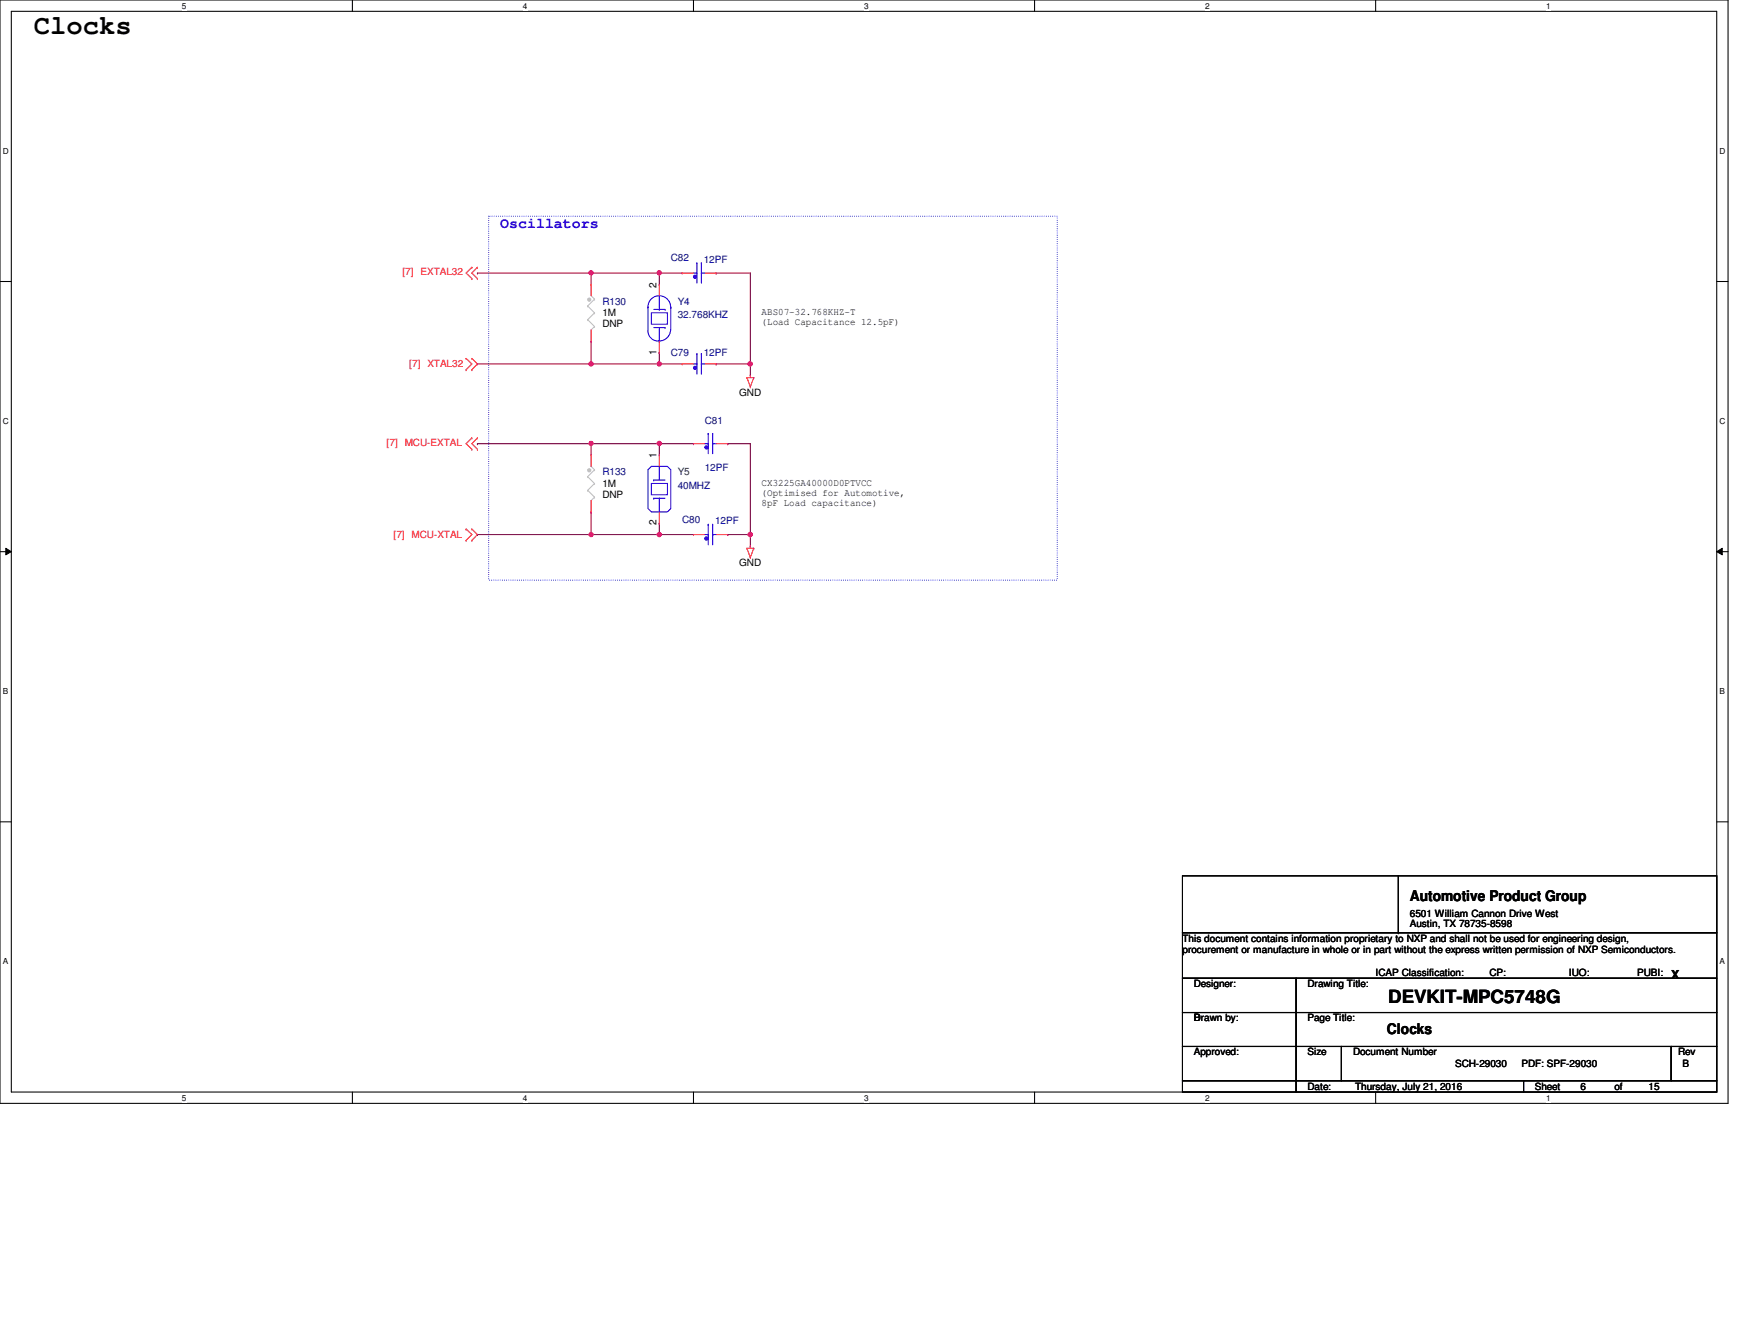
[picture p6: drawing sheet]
<svg xmlns="http://www.w3.org/2000/svg" width="279mm" height="216mm" viewBox="0 0 279 216" stroke-linecap="round" stroke-linejoin="round" font-family="sans-serif">
<path d="M0 0h278v177.4h-278zM1.8 1.8h274.3v173.8h-274.3z" fill="none" stroke="#000" stroke-width=".17"/>
<g fill="#fff">
<path d="M29.3 .2h.7v1.5h-.7z"/>
<path d="M29.3 175.8h.7v1.4h-.7z"/>
</g>
<path d="M56.7 0v1.8M56.7 175.6v1.8" fill="none" stroke="#000" stroke-width=".17"/>
<g fill="#fff">
<path d="M84.1 .2h.7v1.5h-.7z"/>
<path d="M84.1 175.8h.7v1.4h-.7z"/>
</g>
<path d="M111.5 0v1.8M111.5 175.6v1.8" fill="none" stroke="#000" stroke-width=".17"/>
<g fill="#fff">
<path d="M139 .2h.7v1.5h-.7z"/>
<path d="M139 175.8h.7v1.4h-.7z"/>
</g>
<path d="M166.4 0v1.8M166.4 175.6v1.8" fill="none" stroke="#000" stroke-width=".17"/>
<g fill="#fff">
<path d="M193.8 .2h.8v1.5h-.8z"/>
<path d="M193.8 175.8h.8v1.4h-.8z"/>
</g>
<path d="M221.3 0v1.8M221.3 175.6v1.8" fill="none" stroke="#000" stroke-width=".17"/>
<g fill="#fff">
<path d="M248.7 .2h.7v1.5h-.7z"/>
<path d="M248.7 175.8h.7v1.4h-.7z"/>
<path d="M.5 23.5h.9v1.5h-.9z"/>
<path d="M276.6 23.5h.9v1.5h-.9z"/>
<path d="M.5 67h.9v1.5h-.9z"/>
<path d="M276.6 67h.9v1.5h-.9z"/>
</g>
<path d="M0 45.3h1.8M276.1 45.3h1.9" fill="none" stroke="#000" stroke-width=".17"/>
<g fill="#fff">
<path d="M.5 110.4h.8v1.5h-.8z"/>
<path d="M276.6 110.4h.9v1.5h-.9z"/>
</g>
<path d="M0 88.7h1.8M276.1 88.7h1.9" fill="none" stroke="#000" stroke-width=".17"/>
<path d="M.9 88.1l.9 .6-.9 .5zM276.1 88.7l.9-.6v1.1z" fill="#000"/>
<path d="M.9 88.1l.9 .6-.9 .5zM276.1 88.7l.9-.6v1.1z" fill="none" stroke="#000" stroke-width=".16"/>
<g fill="#fff">
<path d="M.5 153.8h.8v1.5h-.8z"/>
<path d="M276.6 153.8h.9v1.5h-.9z"/>
</g>
<path d="M0 132.1h1.8M276.1 132.1h1.9" fill="none" stroke="#000" stroke-width=".17"/>
<path d="M78.6 34.8h91.5v58.5h-91.5z" fill="none" stroke="#00f" stroke-width=".17" stroke-dasharray="0 .3"/>
<path d="M95.1 43.9h.1M95.1 43.9v1.8M95.1 43.9h10.9" fill="none" stroke="#800040" stroke-width=".17"/>
<circle cx="106" cy="43.9" r=".34" fill="#f0f"/>
<circle cx="106" cy="43.9" r=".34" fill="none" stroke="#f0f" stroke-width=".17"/>
<circle cx="95.1" cy="43.9" r=".34" fill="#f0f"/>
<circle cx="95.1" cy="43.9" r=".34" fill="none" stroke="#f0f" stroke-width=".17"/>
<path d="M95.1 54.9h.1M95.1 58.5h.1M95.1 54.9v3.6M95.1 58.5h10.9" fill="none" stroke="#800040" stroke-width=".17"/>
<circle cx="106" cy="58.5" r=".34" fill="#f0f"/>
<circle cx="106" cy="58.5" r=".34" fill="none" stroke="#f0f" stroke-width=".17"/>
<circle cx="95.1" cy="58.5" r=".34" fill="#f0f"/>
<circle cx="95.1" cy="58.5" r=".34" fill="none" stroke="#f0f" stroke-width=".17"/>
<path d="M120.7 58.5h.1M120.7 43.9h.1M120.7 43.9v16.4" fill="none" stroke="#800040" stroke-width=".17"/>
<circle cx="120.7" cy="58.5" r=".36" fill="#f0f"/>
<circle cx="120.7" cy="58.5" r=".36" fill="none" stroke="#f0f" stroke-width=".17"/>
<path d="M106 56.7h.1M106 43.9h.1M106 43.9v1.8M106 56.7v1.8M115.2 43.9h.1M115.2 58.5h.1M115.2 43.9h5.5M115.2 58.5h5.5M76.8 71.3h.1M76.8 71.3h18.3M95.1 85.9h.1M95.1 85.9h10.9" fill="none" stroke="#800040" stroke-width=".17"/>
<circle cx="106" cy="85.9" r=".34" fill="#f0f"/>
<circle cx="106" cy="85.9" r=".34" fill="none" stroke="#f0f" stroke-width=".17"/>
<circle cx="95.1" cy="85.9" r=".34" fill="#f0f"/>
<circle cx="95.1" cy="85.9" r=".34" fill="none" stroke="#f0f" stroke-width=".17"/>
<g fill="none" stroke="#800040" stroke-width=".17">
<path d="M95.1 71.3h.1M95.1 71.3h16.4M106 71.3h.1M106 71.3v1.9M117.1 71.3h.1M117.1 71.3h3.6M120.7 71.3h.1M120.7 71.3v14.6M76.8 85.9h.1M76.8 85.9h18.3M106 84.1h.1M106 85.9h.1"/>
<path d="M106 85.9h5.5M106 84.1v1.8"/>
</g>
<circle cx="106" cy="71.3" r=".34" fill="#f0f"/>
<circle cx="106" cy="71.3" r=".34" fill="none" stroke="#f0f" stroke-width=".17"/>
<circle cx="95.1" cy="71.3" r=".34" fill="#f0f"/>
<circle cx="95.1" cy="71.3" r=".34" fill="none" stroke="#f0f" stroke-width=".17"/>
<path d="M76.8 58.5h.1M76.8 58.5h18.3M106 58.5h.1M106 58.5h3.7M95.1 71.3h.1M95.1 71.3v1.9M95.1 82.3h.1M95.1 82.3v3.6M117.1 85.9h.1M117.1 85.9h3.6M120.7 85.9h.1M120.7 85.9v1.9" fill="none" stroke="#800040" stroke-width=".17"/>
<circle cx="120.7" cy="85.9" r=".36" fill="#f0f"/>
<circle cx="120.7" cy="85.9" r=".36" fill="none" stroke="#f0f" stroke-width=".17"/>
<path d="M76.8 43.9h.1M76.8 43.9h18.3M106 43.9h.1M106 43.9h3.7" fill="none" stroke="#800040" stroke-width=".17"/>
<g fill="none" stroke="#f00" stroke-width=".17">
<path d="M75 57.6h.1M75 59.4h.1M75 57.6l.9 .9-.9 .9M75.9 59.4h.1M75.9 57.6h.1M75.9 43h.1M75.9 44.8h.1M75.9 57.6l.9 .9-.9 .9M75.9 43l-.9 .9 .9 .9M76.8 43h.1M76.8 44.8h.1M76.8 43l-.9 .9 .9 .9"/>
<path d="M75.9 70.4h.1M75.9 72.2h.1M75.9 70.4l-.9 .9 .9 .9M76.8 70.4h.1M76.8 72.2h.1M76.8 70.4l-.9 .9 .9 .9M120.1 60.7h.1M120.1 60.7h1.1M120.1 60.7l.6 1.5M120.7 60.3h.1M120.7 62.2h.1M120.7 60.3v.4"/>
<path d="M121.2 60.7h.1M121.2 60.7l-.5 1.5M75 85h.1M75 86.9h.1M75 85l.9 .9-.9 1M75.9 86.9h.1M75.9 85h.1M75.9 85l.9 .9-.9 1M120.1 88.1h.1M120.1 88.1h1.1M120.1 88.1l.6 1.5M120.7 87.8h.1"/>
<path d="M120.7 89.6h.1M120.7 87.8v.3M121.2 88.1h.1M121.2 88.1l-.5 1.5"/>
</g>
<g fill="none" stroke="#000" stroke-width=".17">
<path d="M190.2 157.3h18.3v5.5h-18.3zM190.2 149.9h85.9v7.4h-85.9zM190.2 140.8h85.9v9.1h-85.9zM208.5 157.3h67.6v5.5h-67.6zM224.9 149.9h.1M224.9 140.8v9.1M190.2 162.8h18.3v5.4h-18.3zM190.2 168.2h18.3v5.5h-18.3zM190.2 173.7h18.3v1.9h-18.3zM208.5 162.8h67.6v5.4h-67.6zM208.5 168.2h7.3v5.5h-7.3zM208.5 173.7h36.6v1.9h-36.6z"/>
<path d="M215.8 168.2h53v5.5h-53zM245.1 173.7h31v1.9h-31zM268.8 168.2h7.3v5.5h-7.3z"/>
</g>
<path d="M113.9 69.7h.1M113.9 69.7v3.2M114.6 69.7h.1M114.6 71.3h.1M114.6 69.7v3.2M114.6 71.3h.6" fill="none" stroke="#00f" stroke-width=".17"/>
<circle cx="113.6" cy="71.9" r=".26" fill="#00f"/>
<g fill="none" stroke="#00f" stroke-width=".17">
<path d="M112.1 42.2h.1M112.1 42.2v3.3M112.8 42.2h.1M112.8 43.9h.1M112.8 42.2v3.3M112.8 43.9h.6M113.4 71.3h.5M113.9 71.3h.1"/>
<circle cx="113.6" cy="71.9" r=".26"/>
</g>
<path d="M111.5 71.3h.1M111.5 71.3h1.9M115.2 71.3h1.9M117.1 71.3h.1" fill="none" stroke="#f00" stroke-width=".17"/>
<circle cx="111.8" cy="44.5" r=".26" fill="#00f"/>
<g fill="none" stroke="#00f" stroke-width=".17">
<path d="M111.5 43.9h.6M112.1 43.9h.1M112.1 56.9h.1M112.1 56.9v3.3M112.8 56.9h.1M112.8 58.5h.1M112.8 56.9v3.3M112.8 58.5h.6M104.2 75.5l.6-.5h2.6l.5 .5v6.2l-.5 .6h-2.6l-.6-.6zM104.8 77.7h2.6v1.8h-2.6zM105.2 77.2h.1M105.2 77.2h1.8"/>
<path d="M106 75h.1M106 75v2.2M105.2 80.1h.1M105.2 80.1h1.8M106 80.1h.1M106 80.1v2.2"/>
<circle cx="111.8" cy="44.5" r=".26"/>
</g>
<path d="M109.7 43.9h.1M109.7 43.9h1.8M113.4 43.9h1.8M115.2 43.9h.1M106 73.2h.1M106 73.2v1.8M106 84.1h.1M106 82.3v1.8" fill="none" stroke="#f00" stroke-width=".17"/>
<circle cx="111.8" cy="59.1" r=".26" fill="#00f"/>
<g fill="none" stroke="#00f" stroke-width=".17">
<path d="M104.2 49.4h.1M104.2 49.4v3.8a1.55 1.55 0 0 0 1.8 1.6M104.8 50.3h2.6v1.8h-2.6zM105.2 52.7h1.8M105.2 49.7h1.8M106 47.5a1.79 1.79 0 0 0-1.8 1.9M106 47.5a1.81 1.81 0 0 1 1.9 1.9M106 54.9h.1M106 49.7h.1M106 47.5v2.2M106 52.7v2.2M107 52.7h.1"/>
<path d="M107 49.7h.1M107.9 53a1.85 1.85 0 0 1-1.9 1.8M107.9 49.4h.1M107.9 49.4v3.6M111.5 58.5h.6M112.1 58.5h.1"/>
<circle cx="111.8" cy="59.1" r=".26"/>
</g>
<path d="M106 56.7h.1M106 45.7h.1M106 45.7v1.8M106 54.9v1.8M109.7 58.5h.1M109.7 58.5h1.8M113.4 58.5h1.8M115.2 58.5h.1" fill="none" stroke="#f00" stroke-width=".17"/>
<path d="M94.5 76.6h.1M94.5 78.8h.1M94.5 76.6l1.1 1.1M94.5 78.8l1.1 1.1M95.1 75l.5 .5M95.6 75.5h.1M95.6 77.7h.1M95.6 79.9h.1M95.6 75.5l-1.1 1.1M95.6 77.7l-1.1 1.1M95.6 79.9l-.5 .6M95.1 80.5h.1" fill="none" stroke="#c0c0c0" stroke-width=".17"/>
<circle cx="94.8" cy="75.6" r=".26" fill="#c0c0c0"/>
<g fill="none" stroke="#c0c0c0" stroke-width=".17">
<path d="M94.5 49.2h.1M94.5 51.4h.1M94.5 49.2l1.1 1.1M94.5 51.4l1.1 1.1M95.1 53h.1M95.1 47.5l.5 .6M95.6 48.1h.1M95.6 50.3h.1M95.6 52.5h.1M95.6 48.1l-1.1 1.1M95.6 50.3l-1.1 1.1M95.6 52.5l-.5 .5"/>
<circle cx="94.8" cy="75.6" r=".26"/>
</g>
<path d="M95.1 73.2h.1M95.1 73.2v1.8M95.1 82.3h.1M95.1 80.5v1.8" fill="none" stroke="#f00" stroke-width=".17"/>
<circle cx="94.8" cy="48.2" r=".26" fill="#c0c0c0"/>
<circle cx="94.8" cy="48.2" r=".26" fill="none" stroke="#c0c0c0" stroke-width=".17"/>
<path d="M95.1 45.7h.1M95.1 54.9h.1M95.1 45.7v1.8M95.1 53v1.9" fill="none" stroke="#f00" stroke-width=".17"/>
<path d="M113.9 84.3h.1M113.9 84.3v3.3M114.6 84.3h.1M114.6 85.9h.1M114.6 84.3v3.3M114.6 85.9h.6" fill="none" stroke="#00f" stroke-width=".17"/>
<circle cx="113.6" cy="86.6" r=".26" fill="#00f"/>
<g fill="none" stroke="#00f" stroke-width=".17">
<path d="M113.4 85.9h.5M113.9 85.9h.1"/>
<circle cx="113.6" cy="86.6" r=".26"/>
</g>
<path d="M111.5 85.9h.1M111.5 85.9h1.9M115.2 85.9h1.9M117.1 85.9h.1" fill="none" stroke="#f00" stroke-width=".17"/>
<circle cx="106" cy="43.9" r=".34" fill="#f0f"/>
<circle cx="106" cy="43.9" r=".34" fill="none" stroke="#f0f" stroke-width=".17"/>
<circle cx="95.1" cy="43.9" r=".34" fill="#f0f"/>
<circle cx="95.1" cy="43.9" r=".34" fill="none" stroke="#f0f" stroke-width=".17"/>
<circle cx="106" cy="58.5" r=".34" fill="#f0f"/>
<circle cx="106" cy="58.5" r=".34" fill="none" stroke="#f0f" stroke-width=".17"/>
<circle cx="95.1" cy="58.5" r=".34" fill="#f0f"/>
<circle cx="95.1" cy="58.5" r=".34" fill="none" stroke="#f0f" stroke-width=".17"/>
<circle cx="120.7" cy="58.5" r=".36" fill="#f0f"/>
<circle cx="120.7" cy="58.5" r=".36" fill="none" stroke="#f0f" stroke-width=".17"/>
<circle cx="106" cy="85.9" r=".34" fill="#f0f"/>
<circle cx="106" cy="85.9" r=".34" fill="none" stroke="#f0f" stroke-width=".17"/>
<circle cx="95.1" cy="85.9" r=".34" fill="#f0f"/>
<circle cx="95.1" cy="85.9" r=".34" fill="none" stroke="#f0f" stroke-width=".17"/>
<circle cx="106" cy="71.3" r=".34" fill="#f0f"/>
<circle cx="106" cy="71.3" r=".34" fill="none" stroke="#f0f" stroke-width=".17"/>
<circle cx="95.1" cy="71.3" r=".34" fill="#f0f"/>
<circle cx="95.1" cy="71.3" r=".34" fill="none" stroke="#f0f" stroke-width=".17"/>
<circle cx="120.7" cy="85.9" r=".36" fill="#f0f"/>
<circle cx="120.7" cy="85.9" r=".36" fill="none" stroke="#f0f" stroke-width=".17"/>
<text font-size="4.4" x="5.5" y="5.5">Clocks</text>
<text font-size="2.9" x="223.3" y="161.2">DEVKIT-MPC5748G</text>
<text font-size="2.4" fill="#00f" x="80.5" y="36.7">Oscillators</text>
<g font-size="2.4">
<text x="226.8" y="144.8">Automotive Product Group</text>
<text x="223.1" y="166.2">Clocks</text>
</g>
<text font-size="2" x="268.8" y="157.3">X</text>
<g font-size="1.7">
<text x="105.6" y="46.3" transform="rotate(-90 105.6 46.3)">2</text>
<text x="105.6" y="57" transform="rotate(-90 105.6 57)">1</text>
<text x="105.6" y="73.7" transform="rotate(-90 105.6 73.7)">1</text>
<text x="105.6" y="84.5" transform="rotate(-90 105.6 84.5)">2</text>
</g>
<g font-size="1.6" fill="#f00">
<text x="64.7" y="44.2">[7] EXTAL32</text>
<text x="65.8" y="59.1">[7] XTAL32</text>
<text x="62.2" y="71.7">[7] MCU-EXTAL</text>
<text x="63.3" y="86.5">[7] MCU-XTAL</text>
</g>
<g font-size="1.6" fill="#000080">
<text x="107.9" y="42">C82</text>
<text x="113.2" y="42.2">12PF</text>
<text x="96.9" y="49">R130</text>
<text x="109" y="49">Y4</text>
<text x="109" y="51.2">32.768KHZ</text>
<text x="107.9" y="57.2">C79</text>
<text x="113.2" y="57.2">12PF</text>
<text x="113.4" y="68.2">C81</text>
<text x="96.9" y="76.4">R133</text>
<text x="113.4" y="75.7">12PF</text>
<text x="109" y="78.6">40MHZ</text>
<text x="109.7" y="84.1">C80</text>
<text x="115" y="84.3">12PF</text>
</g>
<g font-size="1.6">
<text x="96.9" y="50.8">1M</text>
<text x="96.9" y="52.6">DNP</text>
<text x="122.5" y="50.6">ABS07-32.768KHZ-T</text>
<text x="122.5" y="52.2">(Load Capacitance 12.5pF)</text>
<text x="118.9" y="63.6">GND</text>
<text x="96.9" y="78.2">1M</text>
<text x="96.9" y="80.1">DNP</text>
<text x="122.5" y="78.1">CX3225GA40000D0PTVCC</text>
<text x="122.5" y="79.7">(Optimised for Automotive,</text>
<text x="122.5" y="81.3">8pF Load capacitance)</text>
<text x="118.9" y="91.1">GND</text>
<text x="226.8" y="147.4">6501 William Cannon Drive West</text>
<text x="226.8" y="149">Austin, TX 78735-8598</text>
<text x="190.2" y="151.4">This document contains information proprietary to NXP and shall not be used for engineering design,</text>
<text x="190.2" y="153.2">procurement or manufacture in whole or in part without the express written permission of NXP Semiconductors.</text>
<text x="192" y="158.7">Designer:</text>
<text x="210.3" y="158.7">Drawing Title:</text>
<text x="221.3" y="156.9">ICAP Classification:</text>
<text x="239.6" y="156.9">CP:</text>
<text x="252.3" y="156.9">IUO:</text>
<text x="263.4" y="156.9">PUBI:</text>
<text x="192" y="164.2">Drawn by:</text>
<text x="192" y="164.2">B</text>
<text x="210.3" y="164.2">Page Title:</text>
<text x="192" y="169.7">Approved:</text>
<text x="210.3" y="169.7">Size</text>
<text x="217.6" y="169.7">Document Number</text>
<text x="234.1" y="171.5">SCH-29030</text>
<text x="244.7" y="171.5">PDF: SPF-29030</text>
<text x="269.9" y="169.7">Rev</text>
<text x="270.6" y="171.5">B</text>
<text x="210.3" y="175.2">Date:</text>
<text x="218" y="175.2">Thursday, July 21, 2016</text>
<text x="246.9" y="175.2">Sheet</text>
<text x="254.2" y="175.2">6</text>
<text x="259.7" y="175.2">of</text>
<text x="265.2" y="175.2">15</text>
</g>
<text font-size="1.6" fill="#004040" x="109" y="76.4">Y5</text>
<g font-size="1.3">
<text x="29.3" y="1.4">5</text>
<text x="84.1" y="1.4">4</text>
<text x="139" y="1.4">3</text>
<text x="193.8" y="1.4">2</text>
<text x="248.7" y="1.4">1</text>
<text x=".5" y="24.7">D</text>
<text x="276.6" y="24.7">D</text>
<text x=".5" y="68.2">C</text>
<text x="276.6" y="68.2">C</text>
<text x=".5" y="111.6">B</text>
<text x="276.6" y="111.6">B</text>
<text x=".5" y="155">A</text>
<text x="276.6" y="155">A</text>
<text x="29.3" y="177">5</text>
<text x="84.1" y="177">4</text>
<text x="139" y="177">3</text>
<text x="193.8" y="177">2</text>
<text x="248.7" y="177">1</text>
</g>
</svg>
